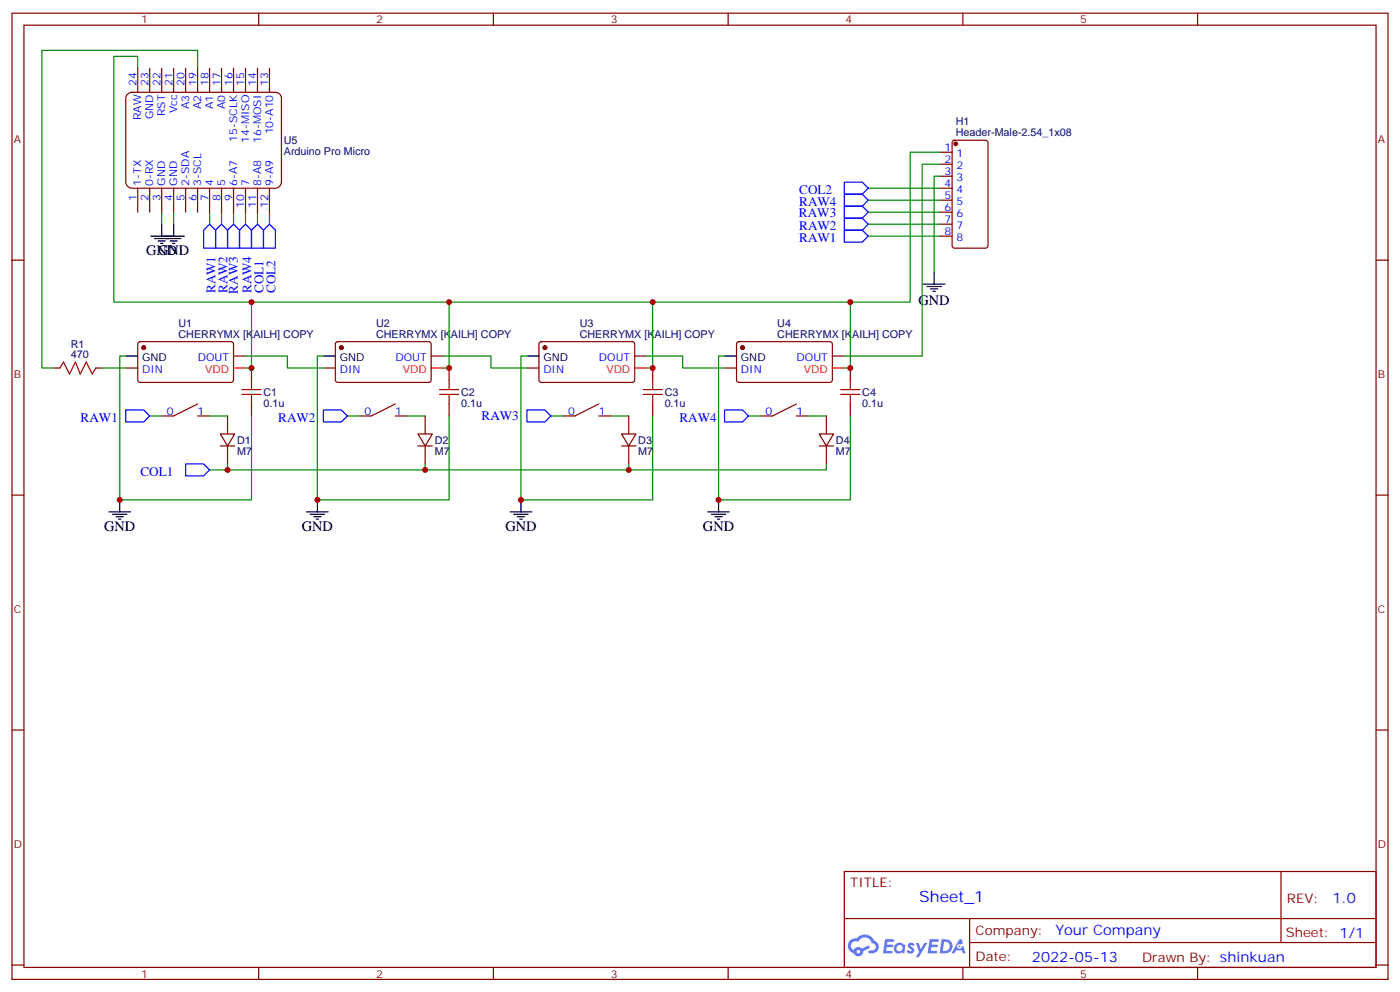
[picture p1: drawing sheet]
<svg xmlns="http://www.w3.org/2000/svg" width="412mm" height="292mm" viewBox="0 0 412 292" stroke-linecap="round" stroke-linejoin="round" font-family="sans-serif">
<g fill="none" stroke="#870000" stroke-width=".35">
<path d="M3.5 3.9h405.4v284.3h-405.4zM7.1 7.4h398.2v277.3h-398.2zM76.2 3.9v3.5M145.3 3.9v3.5M214.5 3.9v3.5M283.6 3.9v3.5M352.8 3.9v3.5M3.5 76.6h3.6M405.3 76.6h3.6M3.5 145.7h3.6M405.3 145.7h3.6M3.5 214.8h3.6"/>
<path d="M405.3 214.8h3.6M248.7 256.5h156.6v28.2h-156.6zM377.3 256.5v20.9M248.7 270.3h156.5M285.6 277.4h119.6M285.6 270.3v14.1M3.5 284h3.6M76.2 284.7v3.5M145.3 284.7v3.5M214.5 284.7v3.5M283.6 284.7v3.5M352.8 284.7v3.5"/>
<path d="M405.3 284h3.6"/>
</g>
<g fill="#5487ff">
<path d="M267.7 277.6a1.22 1.22 0 0 1 1.7 .3l-.4 .6a.47 .47 0 0 0-.3-.4 .47 .47 0 0 0-.5 .2l.1 .2a1.14 1.14 0 0 1 .8 1.8 1.14 1.14 0 0 1-1.9-.1l-.2-.1 .5-.6 .7 .4a.29 .29 0 0 0 .3-.2 .29 .29 0 0 0-.2-.3 1.04 1.04 0 0 1-.6-1.8z"/>
<path d="M260.7 276.4h2.4l.3 .2-.2 .5h-1.8l-.1 .9h1.5l.3 .4-.3 .3h-1.6l-.2 1.1 1.7 .1 .2 .3-.2 .3-2.6 .1z"/>
<path d="M273.8 276.4h2.4l.3 .2-.1 .5h-1.8l-.2 .9h1.6l.3 .4-.4 .3h-1.6l-.1 1.1 1.7 .1 .2 .3-.2 .3h-2.6z"/>
<path d="M282.6 276.4h.7l.3 1.3-.6 .3a.69 .69 0 0 0-1 .2 .69 .69 0 0 0 .4 1 .69 .69 0 0 0 .9-.6l.5-.3 .6 2.2h-.8l-.2-.8h-1.8l-.5 .8h-.8z"/>
<path d="M269.8 277.5h.8l.6 1.8 1.1-1.8h.9l-2.6 4.2h-.8l.9-1.6z"/>
<path d="M277.4 276.4l-.6 4.2h1.3a2.11 2.11 0 0 0 2.5-2.2 2.11 2.11 0 0 0-2.5-2zM278.1 277.1a1.39 1.39 0 0 1 1.7 1.5 1.39 1.39 0 0 1-1.8 1.2h-.3z"/>
<path d="M263.7 278a1.54 1.54 0 0 0-.1 2.2 1.54 1.54 0 0 0 2.2 .1l.6 .3 .3-2.3-.2-.3h-.4a1.49 1.49 0 0 0-2.4 0zM264 279a.94 .94 0 0 1 1.8 0 .94 .94 0 0 1-1.8 0z"/>
<path d="M250.4 276.8a2.18 2.18 0 0 0 1.1 3.7 1.44 1.44 0 0 0 1.6 .9 1.44 1.44 0 0 0 1.2-1.5l2-1-.5-.7-1.9 1a1.47 1.47 0 0 0-2.4 .4 1.39 1.39 0 0 1-.7-1.9 1.39 1.39 0 0 1 2-.5 2.12 2.12 0 0 1 2.2-1.3 2.12 2.12 0 0 1 1.9 1.7 1.14 1.14 0 0 1 1.1 1.4 1.14 1.14 0 0 1-1.7 .7 .43 .43 0 0 0-.5 .4 .43 .43 0 0 0 .4 .5 1.98 1.98 0 0 0 2.5-1.3 1.98 1.98 0 0 0-1.2-2.5 3.1 3.1 0 0 0-5.3-.7l-.9 .1zM252.3 280.1a.55 .55 0 0 1 1.1 0 .55 .55 0 0 1-1.1 0z"/>
<circle cx="282.6" cy="278.5" r=".26"/>
</g>
<g fill="none" stroke="#008700" stroke-width=".35">
<path d="M40.6 20.1v-3.5h-7.1v72.3h217v19.4h-1.8M58.2 20.1v-5.3h-45.9v93.5h3.6M255.8 58.9h21.1M255.8 55.4h21.1M276.9 51.9h-1.7v28.2M276.9 44.8h-8.8v44.1h-17.6M276.9 48.3h-5.3v56.5h-22.9M47.6 62.4v3.6M51.2 62.4v3.6M61.7 62.4v3.6M65.3 62.4v3.6M68.8 62.4v3.6"/>
<path d="M72.3 62.4v3.6M75.8 62.4v3.6M79.4 62.4v3.6M255.8 69.5h21.1M255.8 66h21.1M255.8 62.4h21.1M74.1 88.9v19.4h-1.8M132.3 88.9v19.4h-1.8M192.3 88.9v19.4h-1.8M30 108.3h7M37 104.8h-1.7v42.3h38.8v-24.7M72.3 104.8h12.4v3.5h10.5"/>
<path d="M95.2 104.8h-1.7v42.3h38.8v-24.7M130.5 104.8h14.1v3.5h10.6M155.2 104.8h-1.7v42.3h38.8v-24.7M190.5 104.8h10.6v3.5h12.3M213.4 104.8h-1.7v42.3h38.8v-24.7M44.1 122.4h3.5M61.7 122.4h5.3M67 136.5v1.8h-5.3M102.3 122.4h3.5M119.9 122.4h5.3M125.2 136.5v1.8h-58.2M162.3 122.4h3.5"/>
<path d="M179.9 122.4h5.3M185.2 136.5v1.8h-60M220.5 122.4h3.5M238.1 122.4h5.3M243.4 136.5v1.8h-58.2"/>
</g>
<g fill="none" stroke="#000" stroke-width=".35">
<path d="M44.4 69.5h9.9M45.5 70.2h7.8M46.6 70.9h2.1M47.3 71.6h.7M47.6 66v3.5M50.1 70.9h2.1M50.8 71.6h.7M51.2 66v3.5M272 83.6h6.3M273 84.3h4.3M274.1 85h2.1M274.8 85.7h.7"/>
<path d="M275.2 80.1v3.5M37 104.8h3.6M95.2 104.8h3.6M155.2 104.8h3.5M213.4 104.8h3.6M32.1 150.6h6.4M33.2 151.3h4.2M34.2 152h2.1M34.9 152.8h.7M35.3 147.1v3.5M90.3 150.6h6.4M91.4 151.3h4.2"/>
<path d="M92.4 152h2.1M93.1 152.8h.7M93.5 147.1v3.5M150.3 150.6h6.3M151.3 151.3h4.3M152.4 152h2.1M153.1 152.8h.7M153.5 147.1v3.5M208.5 150.6h6.3M209.5 151.3h4.3M210.6 152h2.1M211.3 152.8h.7"/>
<path d="M211.7 147.1v3.5"/>
</g>
<g fill="none" stroke="#00f" stroke-width=".35">
<path d="M248.7 57.2h5.3l1.8 1.7-1.8 1.8h-5.3zM248.7 53.6h5.3l1.8 1.8-1.8 1.8h-5.3zM60 67.7l1.7-1.7 1.8 1.7v5.3h-3.5zM65.3 66l1.7 1.7v5.3h-3.5v-5.3zM68.8 66l1.8 1.7v5.3h-3.6v-5.3zM70.6 67.7l1.7-1.7 1.8 1.7v5.3h-3.5zM75.8 66l1.8 1.7v5.3h-3.5v-5.3zM79.4 66l1.7 1.7v5.3h-3.5v-5.3zM248.7 60.7h5.3l1.8 1.7-1.8 1.8h-5.3zM248.7 64.2h5.3l1.8 1.8-1.8 1.7h-5.3zM248.7 67.7h5.3l1.8 1.8-1.8 1.8h-5.3zM37 120.6h5.3l1.8 1.8-1.8 1.8h-5.3z"/>
<path d="M54.7 136.5h5.3l1.7 1.8-1.7 1.8h-5.3zM95.2 120.6h5.3l1.8 1.8-1.8 1.8h-5.3zM155.2 120.6h5.3l1.8 1.8-1.8 1.8h-5.3zM213.4 120.6h5.3l1.8 1.8-1.8 1.8h-5.3z"/>
</g>
<g fill="none" stroke="#870000" stroke-width=".35">
<path d="M37.6 27.7l1.2-.5h42.3a1.76 1.76 0 0 1 1.8 1.7v24.7a1.89 1.89 0 0 1-1.8 1.8h-42.3a1.89 1.89 0 0 1-1.8-1.8v-24.7zM40.6 20.1v7.1M44.1 20.1v7.1M47.6 20.1v7.1M51.2 20.1v7.1M54.7 20.1v7.1M58.2 20.1v7.1M61.7 20.1v7.1M65.3 20.1v7.1M68.8 20.1v7.1M72.3 20.1v7.1M75.8 20.1v7.1"/>
<path d="M79.4 20.1v7.1M40.6 55.4v7M44.1 55.4v7M47.6 55.4v7M51.2 55.4v7M54.7 55.4v7M58.2 55.4v7M61.7 55.4v7M65.3 55.4v7M68.8 55.4v7M72.3 55.4v7M75.8 55.4v7"/>
<path d="M79.4 55.4v7M276.9 44.8h3.6M276.9 48.3h3.6M276.9 51.9h3.6M276.9 55.4h3.6M276.9 58.9h3.6M280.7 41.5l.5-.2h9.1l.7 .4v30.6l-.4 .7h-9.4l-.7-.4v-30.6zM276.9 62.4h3.6M276.9 66h3.6M276.9 69.5h3.6M15.9 108.3h1.7M28.2 108.3h1.8"/>
<path d="M37 108.3h3.6M40.8 100.7l.5-.2 27.1 .1 .4 .6-.1 10.9-.6 .4h-27.1l-.4-.7v-10.6zM58.2 118.9l-7 3.5h-3.6M68.8 104.8h3.5M74.1 108.3v3.5M74.1 118.9v3.5M95.2 108.3h3.6M99 100.7l.5-.2 27.1 .1 .4 .6-.1 10.9-.6 .4h-27.1l-.4-.7v-10.6zM116.4 118.9l-7 3.5h-3.6M127 104.8h3.5M132.3 108.3v3.5M132.3 118.9v3.5"/>
<path d="M155.2 108.3h3.5M159 100.7l.5-.2 27 .1 .5 .6-.1 10.9-.6 .4h-27.1l-.5-.7v-10.6zM176.4 118.9l-7.1 3.5h-3.5M187 104.8h3.5M192.3 108.3v3.5M192.3 118.9v3.5M213.4 108.3h3.6M217.2 100.7l.5-.2 27 .1 .5 .6-.1 10.9-.6 .4h-27.1l-.4-.7v-10.6zM234.6 118.9l-7.1 3.5h-3.5M245.2 104.8h3.5M250.5 108.3v3.5M250.5 118.9v3.5"/>
<path d="M58.2 122.4h3.5M64.9 127.7h4.2l-2.1 3.5zM64.9 131.2h4.2M67 122.4v5.3M67 131.2v5.3M116.4 122.4h3.5M123.1 127.7h4.3l-2.2 3.5zM123.1 131.2h4.3M125.2 122.4v5.3M125.2 131.2v5.3M176.4 122.4h3.5M183.1 127.7h4.2l-2.1 3.5z"/>
<path d="M183.1 131.2h4.2M185.2 122.4v5.3M185.2 131.2v5.3M234.6 122.4h3.5M241.3 127.7h4.2l-2.1 3.5zM241.3 131.2h4.2M243.4 122.4v5.3M243.4 131.2v5.3"/>
</g>
<g fill="#870000" stroke="#870000" stroke-width=".35">
<circle cx="218.7" cy="102.3" r=".53"/>
<circle cx="160.5" cy="102.3" r=".53"/>
<circle cx="100.5" cy="102.3" r=".53"/>
<circle cx="42.3" cy="102.3" r=".53"/>
<circle cx="281.5" cy="42.3" r=".53"/>
</g>
<path d="M68.8 108.3h3.5M127 108.3h3.5M187 108.3h3.5M245.2 108.3h3.5" fill="none" stroke="#f00" stroke-width=".35"/>
<g fill="none" stroke="#a10000" stroke-width=".35">
<path d="M17.6 108.3l1.1-1.8 1.8 3.6 1.7-3.6 1.4 3.6 1.8-3.6 1.8 3.6 1-1.8M71.3 116.1h5.6M71.3 114.7h5.6M74.1 111.8v2.9M74.1 116.1v2.8M129.5 116.1h5.6M129.5 114.7h5.6M132.3 111.8v2.9M132.3 116.1v2.8M189.4 116.1h5.7M189.4 114.7h5.7M192.3 111.8v2.9"/>
<path d="M192.3 116.1v2.8M247.6 116.1h5.7M247.6 114.7h5.7M250.5 111.8v2.9M250.5 116.1v2.8"/>
</g>
<g fill="#c00">
<circle cx="250.5" cy="88.9" r=".88"/>
<circle cx="93.5" cy="147.1" r=".88"/>
<circle cx="153.5" cy="147.1" r=".88"/>
<circle cx="211.7" cy="147.1" r=".88"/>
<circle cx="250.5" cy="108.3" r=".88"/>
<circle cx="192.3" cy="108.3" r=".88"/>
<circle cx="132.3" cy="108.3" r=".88"/>
<circle cx="35.3" cy="147.1" r=".88"/>
<circle cx="74.1" cy="108.3" r=".88"/>
<circle cx="185.2" cy="138.3" r=".88"/>
<circle cx="125.2" cy="138.3" r=".88"/>
<circle cx="67" cy="138.3" r=".88"/>
<circle cx="74.1" cy="88.9" r=".88"/>
<circle cx="132.3" cy="88.9" r=".88"/>
<circle cx="192.3" cy="88.9" r=".88"/>
</g>
<text font-size="4.6" fill="#00f" x="270.8" y="265.5">Sheet_1</text>
<g font-size="4.2">
<text x="43" y="75.1">GND</text>
<text x="46.6" y="75.1">GND</text>
<text x="270.6" y="89.7">GND</text>
<text x="30.7" y="156.3">GND</text>
<text x="88.9" y="156.3">GND</text>
<text x="148.9" y="156.3">GND</text>
<text x="207.1" y="156.3">GND</text>
</g>
<g font-size="4.2" fill="#00f">
<text x="392.5" y="265.7">1.0</text>
<text x="310.9" y="275.3">Your Company</text>
<text x="304" y="283.1">2022-05-13</text>
</g>
<g font-size="3.9" fill="#00f">
<text x="235.4" y="57.2">COL2</text>
<text x="235.3" y="63.7">RAW3</text>
<text x="235.4" y="60.7">RAW4</text>
<text x="235.4" y="67.7">RAW2</text>
<text x="235.4" y="71.3">RAW1</text>
<text x="63.5" y="86.3" transform="rotate(-90 63.5 86.3)">RAW1</text>
<text x="67" y="86.3" transform="rotate(-90 67 86.3)">RAW2</text>
<text x="70.1" y="86.4" transform="rotate(-90 70.1 86.4)">RAW3</text>
<text x="74.1" y="86.3" transform="rotate(-90 74.1 86.3)">RAW4</text>
<text x="77.6" y="86.3" transform="rotate(-90 77.6 86.3)">COL1</text>
<text x="81.1" y="86.3" transform="rotate(-90 81.1 86.3)">COL2</text>
<text x="23.8" y="124.2">RAW1</text>
<text x="82" y="124.2">RAW2</text>
<text x="141.9" y="123.7">RAW3</text>
<text x="200.1" y="124.2">RAW4</text>
<text x="41.4" y="140.1">COL1</text>
</g>
<g font-size="3.9" fill="#800">
<text x="250.5" y="261.1">TITLE:</text>
<text x="379.1" y="265.7">REV:</text>
<text x="287.4" y="275.3">Company:</text>
<text x="378.7" y="275.9">Sheet: 1/1</text>
<text x="287.4" y="282.9">Date:</text>
<text x="336.4" y="283">Drawn By: shinkuan</text>
</g>
<g font-size="3.2" fill="#800">
<text x="41.6" y="6.9">1</text>
<text x="110.8" y="6.9">2</text>
<text x="179.9" y="6.9">3</text>
<text x="249.1" y="6.9">4</text>
<text x="318.2" y="6.9">5</text>
<text x="4.1" y="42">A</text>
<text x="405.9" y="42">A</text>
<text x="4.1" y="111.1">B</text>
<text x="405.9" y="111.1">B</text>
<text x="4.1" y="180.3">C</text>
<text x="405.9" y="180.3">C</text>
<text x="4.1" y="249.4">D</text>
<text x="405.9" y="249.4">D</text>
<text x="41.6" y="287.7">1</text>
<text x="110.8" y="287.7">2</text>
<text x="179.9" y="287.7">3</text>
<text x="249.1" y="287.7">4</text>
<text x="318.2" y="287.7">5</text>
</g>
<g font-size="3.2" fill="#00f">
<text x="40.2" y="25.4" transform="rotate(-90 40.2 25.4)">24</text>
<text x="43.7" y="25.4" transform="rotate(-90 43.7 25.4)">23</text>
<text x="47.3" y="25.4" transform="rotate(-90 47.3 25.4)">22</text>
<text x="50.8" y="25.4" transform="rotate(-90 50.8 25.4)">21</text>
<text x="54.3" y="25.4" transform="rotate(-90 54.3 25.4)">20</text>
<text x="57.9" y="25.4" transform="rotate(-90 57.9 25.4)">19</text>
<text x="61.4" y="25.4" transform="rotate(-90 61.4 25.4)">18</text>
<text x="64.9" y="25.4" transform="rotate(-90 64.9 25.4)">17</text>
<text x="68.4" y="25.4" transform="rotate(-90 68.4 25.4)">16</text>
<text x="72" y="25.4" transform="rotate(-90 72 25.4)">15</text>
<text x="75.5" y="25.4" transform="rotate(-90 75.5 25.4)">14</text>
<text x="79" y="25.4" transform="rotate(-90 79 25.4)">13</text>
<text x="41.6" y="35.4" transform="rotate(-90 41.6 35.4)">RAW</text>
<text x="45.2" y="35.2" transform="rotate(-90 45.2 35.2)">GND</text>
<text x="48.7" y="34.2" transform="rotate(-90 48.7 34.2)">RST</text>
<text x="52.2" y="33.3" transform="rotate(-90 52.2 33.3)">Vcc</text>
<text x="55.7" y="32.1" transform="rotate(-90 55.7 32.1)">A3</text>
<text x="59.3" y="32.1" transform="rotate(-90 59.3 32.1)">A2</text>
<text x="62.8" y="32.1" transform="rotate(-90 62.8 32.1)">A1</text>
<text x="66.3" y="32.1" transform="rotate(-90 66.3 32.1)">A0</text>
<text x="69.8" y="41.7" transform="rotate(-90 69.8 41.7)">15-SCLK</text>
<text x="80.4" y="39.5" transform="rotate(-90 80.4 39.5)">10-A10</text>
<text x="73.4" y="42" transform="rotate(-90 73.4 42)">14-MISO</text>
<text x="76.9" y="42" transform="rotate(-90 76.9 42)">16-MOSI</text>
<text x="278.3" y="44.4">1</text>
<text x="278.3" y="48">2</text>
<text x="281.8" y="46.2">1</text>
<text x="278.3" y="51.5">3</text>
<text x="281.8" y="49.7">2</text>
<text x="281.8" y="53.3">3</text>
<text x="40.2" y="59.2" transform="rotate(-90 40.2 59.2)">1</text>
<text x="41.6" y="54.7" transform="rotate(-90 41.6 54.7)">1-TX</text>
<text x="43.7" y="59.2" transform="rotate(-90 43.7 59.2)">2</text>
<text x="45.2" y="54.7" transform="rotate(-90 45.2 54.7)">0-RX</text>
<text x="47.3" y="59.2" transform="rotate(-90 47.3 59.2)">3</text>
<text x="48.7" y="54.7" transform="rotate(-90 48.7 54.7)">GND</text>
<text x="50.8" y="59.2" transform="rotate(-90 50.8 59.2)">4</text>
<text x="52.2" y="54.7" transform="rotate(-90 52.2 54.7)">GND</text>
<text x="54.3" y="59.2" transform="rotate(-90 54.3 59.2)">5</text>
<text x="55.7" y="54.7" transform="rotate(-90 55.7 54.7)">2-SDA</text>
<text x="57.9" y="59.2" transform="rotate(-90 57.9 59.2)">6</text>
<text x="59.3" y="54.7" transform="rotate(-90 59.3 54.7)">3-SCL</text>
<text x="61.4" y="59.2" transform="rotate(-90 61.4 59.2)">7</text>
<text x="62.8" y="54.7" transform="rotate(-90 62.8 54.7)">4</text>
<text x="64.9" y="59.2" transform="rotate(-90 64.9 59.2)">8</text>
<text x="66.3" y="54.7" transform="rotate(-90 66.3 54.7)">5</text>
<text x="68.4" y="59.2" transform="rotate(-90 68.4 59.2)">9</text>
<text x="69.8" y="54.7" transform="rotate(-90 69.8 54.7)">6-A7</text>
<text x="73.4" y="54.7" transform="rotate(-90 73.4 54.7)">7</text>
<text x="76.9" y="54.7" transform="rotate(-90 76.9 54.7)">8-A8</text>
<text x="80.4" y="54.7" transform="rotate(-90 80.4 54.7)">9-A9</text>
<text x="278.3" y="55">4</text>
<text x="278.3" y="58.6">5</text>
<text x="281.8" y="56.8">4</text>
<text x="72" y="61.2" transform="rotate(-90 72 61.2)">10</text>
<text x="75.5" y="61.2" transform="rotate(-90 75.5 61.2)">11</text>
<text x="79" y="61.2" transform="rotate(-90 79 61.2)">12</text>
<text x="278.3" y="62.1">6</text>
<text x="278.3" y="65.6">7</text>
<text x="281.8" y="60.3">5</text>
<text x="281.8" y="63.9">6</text>
<text x="278.3" y="69.1">8</text>
<text x="281.8" y="67.4">7</text>
<text x="281.8" y="70.9">8</text>
<text x="58.3" y="106.2">DOUT</text>
<text x="116.5" y="106.2">DOUT</text>
<text x="176.4" y="106.2">DOUT</text>
<text x="234.7" y="106.2">DOUT</text>
<text x="41.9" y="109.7">DIN</text>
<text x="100.1" y="109.7">DIN</text>
<text x="160.1" y="109.7">DIN</text>
<text x="218.3" y="109.7">DIN</text>
<text x="49.1" y="122.1">0</text>
<text x="58.2" y="122.1">1</text>
<text x="107.3" y="122.1">0</text>
<text x="116.4" y="122.1">1</text>
<text x="167.3" y="122.1">0</text>
<text x="176.4" y="122.1">1</text>
<text x="225.5" y="122.1">0</text>
<text x="234.6" y="122.1">1</text>
</g>
<g font-size="3.2" fill="#000080">
<text x="281.5" y="40">Header-Male-2.54_1x08</text>
<text x="281.5" y="36.9">H1</text>
<text x="83.6" y="45.6">Arduino Pro Micro</text>
<text x="83.6" y="42.4">U5</text>
<text x="52.6" y="99.5">CHERRYMX [KAILH] COPY</text>
<text x="52.6" y="96.3">U1</text>
<text x="110.8" y="99.5">CHERRYMX [KAILH] COPY</text>
<text x="110.8" y="96.3">U2</text>
<text x="170.8" y="99.5">CHERRYMX [KAILH] COPY</text>
<text x="170.8" y="96.3">U3</text>
<text x="229" y="99.5">CHERRYMX [KAILH] COPY</text>
<text x="229" y="96.3">U4</text>
<text x="20.8" y="105.5">470</text>
<text x="20.8" y="102.3">R1</text>
<text x="77.6" y="119.7">0.1u</text>
<text x="77.6" y="116.5">C1</text>
<text x="135.8" y="119.7">0.1u</text>
<text x="135.8" y="116.5">C2</text>
<text x="195.8" y="119.7">0.1u</text>
<text x="195.8" y="116.5">C3</text>
<text x="254" y="119.7">0.1u</text>
<text x="254" y="116.5">C4</text>
<text x="69.8" y="130.6">D1</text>
<text x="128.1" y="130.6">D2</text>
<text x="188" y="130.6">D3</text>
<text x="246.2" y="130.6">D4</text>
<text x="69.8" y="133.8">M7</text>
<text x="128.1" y="133.8">M7</text>
<text x="188" y="133.8">M7</text>
<text x="246.2" y="133.8">M7</text>
</g>
<g font-size="3.2">
<text x="41.9" y="106.2">GND</text>
<text x="100.1" y="106.2">GND</text>
<text x="160.1" y="106.2">GND</text>
<text x="218.3" y="106.2">GND</text>
</g>
<g font-size="3.2" fill="#f00">
<text x="60.4" y="109.7">VDD</text>
<text x="118.6" y="109.7">VDD</text>
<text x="178.6" y="109.7">VDD</text>
<text x="236.8" y="109.7">VDD</text>
</g>
</svg>
